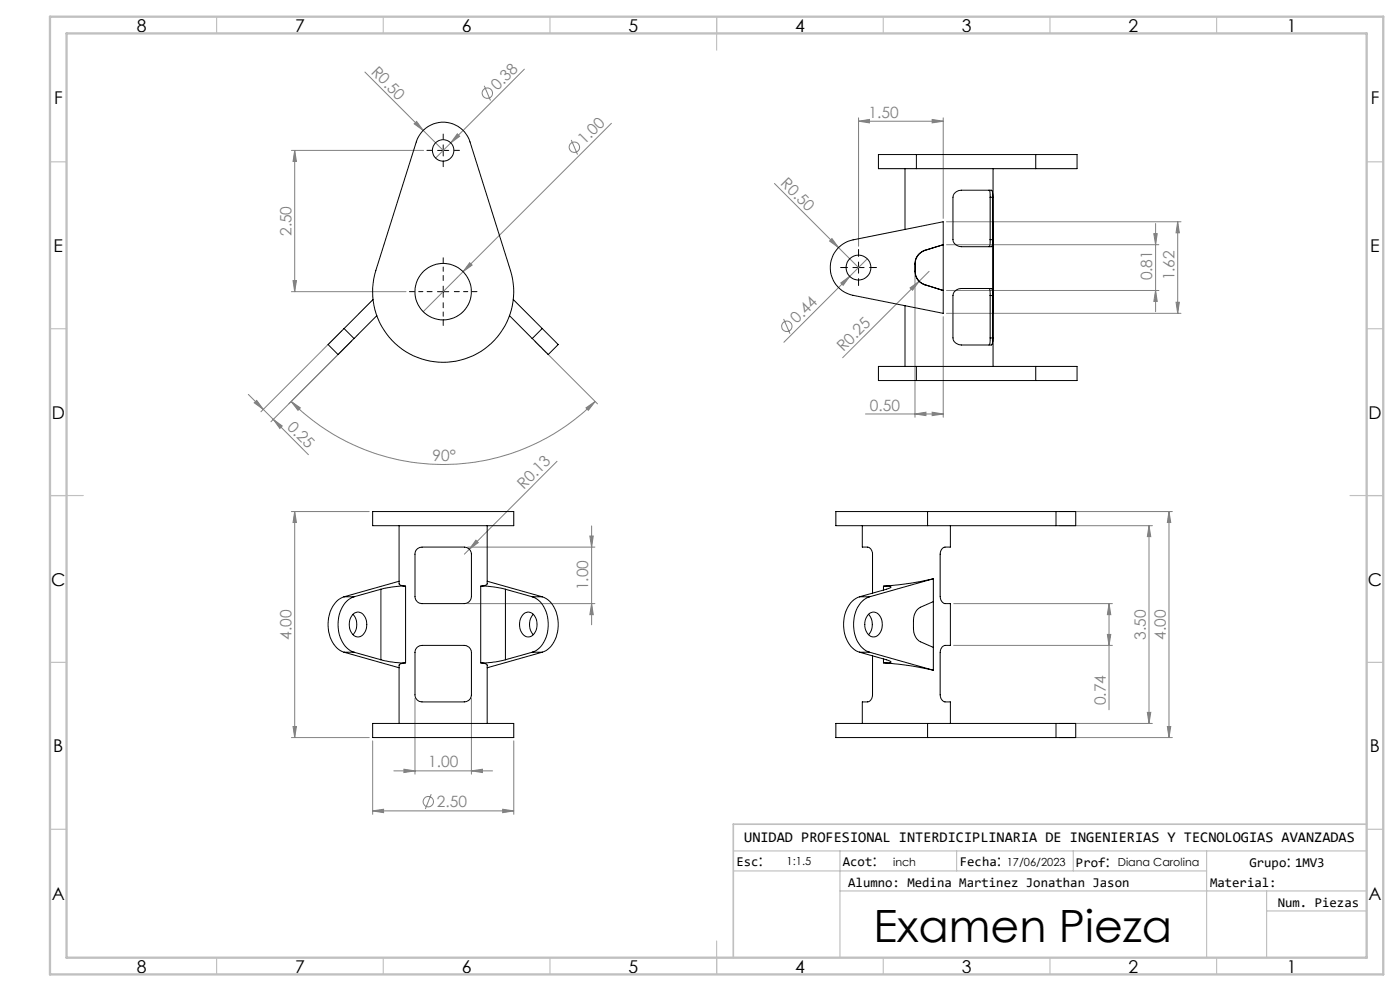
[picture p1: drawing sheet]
<svg xmlns="http://www.w3.org/2000/svg" width="420mm" height="297mm" viewBox="0 0 420 297" stroke-linecap="round" stroke-linejoin="round" font-family="sans-serif">
<g fill="none" stroke="#808080" stroke-width=".3">
<path d="M109.5 21.6l17.5 17.5M124.2 37.1l.8-.7 2 2.7zM127 39.1l6 6M145.3 25.7l1.8 4.4M157.3 20.7l-26.6 26.7M183.4 37l-56.4 56.4M257.6 36.3l3.2-.5v1zM257.6 35.3v38.5M257.6 36.3h25.4M279.6 35.8l3.4 .5-3.4 .5zM283 35.3v30.2M87.4 45.1h39.7"/>
<path d="M88.4 45.1v42.3M88.4 45.1l.5 3.3h-1zM137.2 40.1l.7 .7-2.7 2zM171.4 41.9l1.8 4.4M232.3 55l25.3 25.2M140.9 78.7l.7 .7-2.7 2zM249.6 71.5l2 2.7-2.7-2zM260.2 77.6l-25 25M284 73.3h63.7M284 66.5h70.3M346.1 70h1.1l-.5 3.3zM346.7 67v26.4"/>
<path d="M353.3 66.5l.5 3.3h-1zM353.3 66.5v27.4M87.4 87.4h34.4M87.9 84.1h1l-.5 3.3zM102.5 99.2l-24.2 24.2M235.1 95.6l1.9 4.4M252.2 84.8l2.7-2-2 2.7zM273 86.3l2.7-2-1.9 2.7zM274.5 82.3v42.8M278.7 81.3l-25.9 25.9M283 94.9v30.2M284 87.1h63.7"/>
<path d="M284 93.9h70.3M346.7 87.1l.5 3.2h-1.1zM352.8 90.6h1l-.5 3.3zM74.5 118.2l7.5 7.5M105.5 102.2l-24.2 24.2M160.4 102.2l18.8 18.8M76.3 120.7l.7-.7 2 2.7zM82 125.7l2.7 2-.7 .7zM82 125.7l10.5 10.6M87.3 120.3l2.8 1.9-.7 .8zM87.3 120.3a64.5 64.5 0 0 0 91.2 0M167.1 138.3l-27.8 27.8"/>
<path d="M175.8 122.2l2.7-1.9-2 2.7zM259.6 124.1h23.4M274.5 124.1l3.3-.6v1.1zM279.6 123.5l3.4 .6-3.4 .5zM87.4 153.3h23.4M88.4 153.3v67.7M88.4 153.3l.5 3.3h-1zM177.5 157.6v29.7M317.8 153.3h33.9M317.8 157.5h27.9M344.7 157.5l.5 3.3h-1zM344.7 157.5v59.3"/>
<path d="M350.7 153.3l.5 3.3h-1zM350.7 153.3v67.7M140.3 164h38.2M142.8 161.9l.7 .7-2.7 2zM177 160.7h1l-.5 3.3zM140.3 180.9h38.2M177.5 180.9l.5 3.3h-1zM286.1 193.4h47.6M286.1 180.9h47.6M332.2 190.1h1l-.5 3.3zM332.7 180.9v31.8M332.7 180.9l.5 3.3h-1z"/>
<path d="M87.9 217.7h1l-.5 3.3zM124.5 209.3v22.7M141.4 209.3v22.7M317.8 216.8h27.9M344.2 213.5h1l-.5 3.3zM350.2 217.7h1l-.5 3.3zM87.4 221h23.4M111.8 222v22M118.1 231h29.7M121.2 230.5l3.3 .5-3.3 .5zM129.4 238l-1.8 4.5M141.4 231l3.3-.5v1z"/>
<path d="M154.1 222v22M317.8 221h33.9M111.8 243l3.3-.5v1.1zM111.8 243h42.3M150.8 242.5l3.3 .5-3.3 .6z"/>
<circle cx="146.2" cy="27.9" r="1.57"/>
<circle cx="172.3" cy="44.1" r="1.56"/>
<circle cx="236" cy="97.8" r="1.56"/>
<circle cx="128.5" cy="240.3" r="1.56"/>
</g>
<path d="M129.6 87.4h-6.8M133 84.1v-6.8M133 90.7v6.8M136.3 87.4h6.8" fill="none" stroke="#000" stroke-width=".3" stroke-dasharray="15.2 1.3 1.3 1.3" stroke-dashoffset="13.7"/>
<path d="M129.6 45.1h-1.5M133 41.7v-1.5M133 48.4v1.6M136.3 45.1h1.5M257.6 76.8v-2M254.2 80.2h-2M257.6 83.5v2.1M260.9 80.2h2.1" fill="none" stroke="#000" stroke-width=".3" stroke-dasharray="15.2 1.3 1.3 1.3"/>
<path d="M131.3 45.1h3.3M133 43.4v3.3M257.6 78.5v3.4M131.3 87.4h3.3M133 85.8v3.3M255.9 80.2h3.3" fill="none" stroke="#000" stroke-width=".3"/>
<g fill="none" stroke="#c0c0c0" stroke-width=".35">
<path d="M65 5v5M115 5v5M165 5v5M215 5v10M265 5v5M315 5v5M365 5v5M15 48.5h5M410 48.5h5M15 98.5h5M410 98.5h5M15 148.5h10"/>
<path d="M405 148.5h10M15 198.5h5M410 198.5h5M15 248.5h5M220 255h190M252 255v32M287 255v6M322 255v6M362 255v32M410 248.5h5M220 261h142M252 267h158"/>
<path d="M380 273h30M380 267v20M65 287v5M115 287v5M165 287v5M215 282v10M265 287v5M315 287v5M365 287v5"/>
</g>
<path d="M410 247h-190v40" fill="none" stroke="#c0c0c0" stroke-width=".5"/>
<path d="M15 5h400v287h-400zM20 10h390v277h-390z" fill="none" stroke="#c0c0c0" stroke-width=".7"/>
<g fill="#808080">
<path d="M249.6 71.5l2 2.7-2.7-2z"/>
<path d="M124.2 37.1l.8-.7 2 2.7z"/>
<path d="M273 86.3l2.7-2-1.9 2.7z"/>
<path d="M140.9 78.7l.7 .7-2.7 2z"/>
<path d="M252.2 84.8l2.7-2-2 2.7z"/>
<path d="M137.2 40.1l.7 .7-2.7 2z"/>
<path d="M142.8 161.9l.7 .7-2.7 2z"/>
<path d="M82 125.7l2.7 2-.7 .7zM76.3 120.7l.7-.7 2 2.7z"/>
<path d="M279.6 35.8l3.4 .5-3.4 .5zM257.6 36.3l3.2-.5v1zM279.6 123.5l3.4 .6-3.4 .5zM274.5 124.1l3.3-.6v1.1z"/>
<path d="M111.8 243l3.3-.5v1.1zM150.8 242.5l3.3 .5-3.3 .6z"/>
<path d="M87.3 120.3l2.8 1.9-.7 .8zM175.8 122.2l2.7-1.9-2 2.7z"/>
<path d="M346.7 87.1l.5 3.2h-1.1zM346.1 70h1.1l-.5 3.3z"/>
<path d="M87.9 217.7h1l-.5 3.3zM88.4 153.3l.5 3.3h-1zM332.2 190.1h1l-.5 3.3zM332.7 180.9l.5 3.3h-1zM87.9 84.1h1l-.5 3.3zM88.4 45.1l.5 3.3h-1z"/>
<path d="M177 160.7h1l-.5 3.3zM177.5 180.9l.5 3.3h-1zM344.7 157.5l.5 3.3h-1zM344.2 213.5h1l-.5 3.3zM350.7 153.3l.5 3.3h-1zM350.2 217.7h1l-.5 3.3zM353.3 66.5l.5 3.3h-1zM352.8 90.6h1l-.5 3.3z"/>
<path d="M121.2 230.5l3.3 .5-3.3 .5zM141.4 231l3.3-.5v1z"/>
</g>
<g fill="none" stroke="#000" stroke-width=".3">
<path d="M127.1 38.9a8.5 8.5 0 0 1 13.9 3.6l12.1 38.6a21.2 21.2 0 0 1-20.2 27.5 21.2 21.2 0 0 1-20.2-27.5l12.2-38.6 .7-1.5zM271.5 50.5v18.3M274.9 46.3h-11.4v4.2h11.4M274.9 46.3v4.2M274.9 46.3h35.8M274.9 50.5h35.8M296.7 57l.3 .4v1.7M297 59.1v12.7M297 59.1h.9M297.9 59.1l-.2-1.5-.3-.6h-7a5.1 5.1 0 0 0-4.1 1l-.4 1.1v12.7a2.75 2.75 0 0 0 3.6 2.1h7.9l.3-.4 .2-1.7M297.9 59.1v12.7M297.9 50.5v59.3"/>
<path d="M310.7 46.3h12.4v4.2h-12.4M310.7 46.3v4.2M251.4 74.3l2.1-1.5 2.4-.9 27.1-5.4v27.4l-27.1-5.4a8.5 8.5 0 0 1-4.5-14.2zM274.5 79.1h.1M274.5 79.1v2.2M274.6 79.1v2.2M277.5 75a4.2 4.2 0 0 0-3 4.1M277.5 75h.1M277.5 75l5.5-1.7-5.5 1.7M277.5 75a4.2 4.2 0 0 0-2.9 4.1M297 71.8v1.6l-.3 .5M297 71.8h.9"/>
<path d="M103.2 98.5l-4.8 4.8 3 3 4.8-4.8M103.2 98.5l3 3M111.9 89.8l-8.7 8.7M113 94.6l-6.8 6.9M152.9 94.6l6.8 6.9M154 89.8l8.7 8.7M162.7 98.5l4.8 4.8-3 3-4.8-4.8M162.7 98.5l-3 3M271.5 91.6v18.2M274.5 81.3a4.1 4.1 0 0 0 3 4M274.5 81.3h.1M274.6 81.3a4.2 4.2 0 0 0 2.9 4"/>
<path d="M277.5 85.3h.1M277.5 85.3l5.5 1.8-5.5-1.8M296.7 86.5l.3 .4v1.7M297 88.6v12.7M297 88.6h.9M297.9 88.6l-.2-1.5-.3-.6h-7a5.1 5.1 0 0 0-4.1 1l-.4 1.1v12.7a2.75 2.75 0 0 0 3.6 2.1h7.9l.3-.5 .2-1.6M297.9 88.6v12.7M274.9 109.8h-11.4v4.2h11.4M274.9 109.8v4.2M274.9 109.8h35.8M274.9 114h35.8M297 101.3v1.6l-.3 .5"/>
<path d="M297 101.3h.9M310.7 109.8h12.4v4.2h-12.4M310.7 109.8v4.2M111.8 153.3h42.3v4.2h-42.3zM119.7 157.5v17.5l.7 .4 1.3 .3M146.2 157.5v17.5l-.7 .4-1.3 .3M258.7 157.5v6.5h.2a2.15 2.15 0 0 1 2.9 2.1v11.7M278.3 153.3h-27.5v4.2h27.5M278.3 153.3v4.2M278.3 157.5h38.5M278.3 153.3h38.5M285.1 157.5v6.5h-.2a2.17 2.17 0 0 0-2.9 2.1v12.7a2.26 2.26 0 0 0 3.1 2.1v12.5h-.2a2.17 2.17 0 0 0-2.9 2.1v12.7a2.26 2.26 0 0 0 3.1 2.2v6.4"/>
<path d="M316.8 153.3h5.9v4.2h-5.9M316.8 153.3v4.2M103.2 178.9a8.5 8.5 0 0 0-4.8 8.7 8.3 8.3 0 0 0 4.8 7.9M103.2 178.9h3M106.2 178.9a8.5 8.5 0 0 0-4.8 8.7 8.3 8.3 0 0 0 4.8 7.9M114.3 176.6v21.1M114.3 176.6l-8.1 2.3M119.7 174.2l-16.5 4.7M121.7 175.7l-3.8 .2-3.6 .7M121.7 175.7v22.9M124.8 164.8a2.68 2.68 0 0 1 2.8-.8h9.7a4 4 0 0 1 3.8 1l.3 1.1v12.7a2.38 2.38 0 0 1-3.1 2.1h-6.5a19.8 19.8 0 0 1-6.4-.4 2.01 2.01 0 0 1-.9-1.7v-12.9zM144.2 175.7l3.8 .2 3.6 .7"/>
<path d="M144.2 175.7v22.9M146.2 174.2l16.5 4.7M151.6 176.6v21.1M151.6 176.6l8.1 2.3M159.7 178.9a8.5 8.5 0 0 1 4.8 8.7 8.3 8.3 0 0 1-4.8 7.9M159.7 178.9h3M162.7 178.9a8.5 8.5 0 0 1 4.8 8.7 8.3 8.3 0 0 1-4.8 7.9M257.9 178.9a8.5 8.5 0 0 0-4.8 8.7 8.3 8.3 0 0 0 4.8 7.9M257.9 178.9h3M260.9 178.9a8.4 8.4 0 0 0-4.8 8.7 8.2 8.2 0 0 0 4.8 7.9M265 175.7h1.8l.5 .3-1.4 .6-8 2.3M265 175.7v1.1"/>
<path d="M280 173.5a90.4 90.4 0 0 1-15 2.2M280 173.5v27.4M280 173.5l-19.1 5.4M103.2 195.5h3M103.2 195.5l16.5 4.6M105.8 184.3a2.32 2.32 0 0 1 2.4-.7 2.32 2.32 0 0 1 1.6 2 4 4 0 0 1-2.2 5.3 3.4 3.4 0 0 1-2.8-4.3l.2-1zM105.9 184.1a4.7 4.7 0 0 1 0 6.1M106.2 195.5l8.1 2.2M114.3 197.7l4.2 .8 3.2 .1M121.7 198.6l-1.3 .3-.7 .5v17.4M125.3 193.9a5.2 5.2 0 0 1 3.3-.5h8.7a4 4 0 0 1 3.8 1l.3 1.1v12.7a2.38 2.38 0 0 1-3.1 2.2h-6.5a19.8 19.8 0 0 1-6.4-.4 2.01 2.01 0 0 1-.9-1.8v-12.7a1.95 1.95 0 0 1 .8-1.6zM144.2 198.6l1.3 .3 .7 .5v17.4"/>
<path d="M151.6 197.7l-4.2 .8-3.2 .1M156.8 184.3a2.32 2.32 0 0 1 2.5-.7 2.32 2.32 0 0 1 1.6 2 4 4 0 0 1-2.2 5.3 3.4 3.4 0 0 1-2.8-4.3l.2-1zM159.7 195.5h3M159.7 195.5l-8.1 2.2M160 184.1a4.7 4.7 0 0 0 0 6.1M162.7 195.5l-16.5 4.6M257.9 195.5l8 2.2 1.4 .7a2.29 2.29 0 0 1-2.3 .2M257.9 195.5h3M260.4 184.3a2.32 2.32 0 0 1 2.5-.7 2.32 2.32 0 0 1 1.5 2 4 4 0 0 1-2.1 5.3 3.6 3.6 0 0 1-2.8-4.8zM260.6 184.1a4.7 4.7 0 0 1 0 6.1M260.9 195.5l19.1 5.4M261.8 196.6v11.6a2.26 2.26 0 0 1-3.1 2.2v6.4"/>
<path d="M265 198.6a90.4 90.4 0 0 1 15 2.3M265 197.5v1.1M280 180.3l-3.9 1.7a4.3 4.3 0 0 0-2.1 4.1v2.2a4.5 4.5 0 0 0 2.1 4l3.9 1.7M111.8 216.8h42.3v4.2h-42.3zM278.3 216.8h-27.5v4.2h27.5M278.3 216.8v4.2M278.3 216.8h38.5M316.8 216.8h5.9v4.2h-5.9M316.8 216.8v4.2M278.3 221h38.5"/>
<circle cx="133" cy="45.1" r="3.2"/>
<circle cx="132.9" cy="87.4" r="8.5"/>
<circle cx="257.5" cy="80.2" r="3.7"/>
</g>
<text font-size="13.3" x="262" y="282.3">Examen Pieza</text>
<g font-size="5.3">
<text x="41" y="9.5">8</text>
<text x="88.5" y="9.5">7</text>
<text x="138.5" y="9.5">6</text>
<text x="188.5" y="9.5">5</text>
<text x="238.5" y="9.5">4</text>
<text x="288.5" y="9.5">3</text>
<text x="338.5" y="9.5">2</text>
<text x="386" y="9.5">1</text>
<text x="16.2" y="31.3">F</text>
<text x="411.2" y="31.3">F</text>
<text x="16.1" y="75.5">E</text>
<text x="411.1" y="75.5">E</text>
<text x="15.5" y="125.5">D</text>
<text x="410.5" y="125.5">D</text>
<text x="15.4" y="175.5">C</text>
<text x="410.4" y="175.5">C</text>
<text x="16" y="225.5">B</text>
<text x="411" y="225.5">B</text>
<text x="15.5" y="269.8">A</text>
<text x="410.5" y="269.8">A</text>
<text x="41" y="291.5">8</text>
<text x="88.5" y="291.5">7</text>
<text x="138.5" y="291.5">6</text>
<text x="188.5" y="291.5">5</text>
<text x="238.5" y="291.5">4</text>
<text x="288.5" y="291.5">3</text>
<text x="338.5" y="291.5">2</text>
<text x="386" y="291.5">1</text>
</g>
<g font-size="4.7" fill="#808080">
<text x="111.1" y="21.8" transform="rotate(45 111.1 21.8)">R0.50</text>
<text x="149.2" y="27.3" transform="rotate(-45 149.2 27.3)">0.38</text>
<text x="260.5" y="35.3">1.50</text>
<text x="175.4" y="43.5" transform="rotate(-45 175.4 43.5)">1.00</text>
<text x="234" y="55.2" transform="rotate(45 234 55.2)">R0.50</text>
<text x="87.4" y="70.8" transform="rotate(-90 87.4 70.8)">2.50</text>
<text x="345.7" y="84.1" transform="rotate(-90 345.7 84.1)">0.81</text>
<text x="352.3" y="84.1" transform="rotate(-90 352.3 84.1)">1.62</text>
<text x="239.1" y="97.2" transform="rotate(-45 239.1 97.2)">0.44</text>
<text x="253" y="105.6" transform="rotate(-45 253 105.6)">R0.25</text>
<text x="260.9" y="123">0.50</text>
<text x="86" y="128.2" transform="rotate(45 86 128.2)">0.25</text>
<text x="129.8" y="138.2">90°</text>
<text x="157.1" y="146.9" transform="rotate(-45 157.1 146.9)">R0.13</text>
<text x="176.5" y="176.9" transform="rotate(-90 176.5 176.9)">1.00</text>
<text x="87.4" y="191.7" transform="rotate(-90 87.4 191.7)">4.00</text>
<text x="343.7" y="191.7" transform="rotate(-90 343.7 191.7)">3.50</text>
<text x="349.7" y="191.7" transform="rotate(-90 349.7 191.7)">4.00</text>
<text x="331.7" y="211.4" transform="rotate(-90 331.7 211.4)">0.74</text>
<text x="128.4" y="230">1.00</text>
<text x="131.1" y="241.9">2.50</text>
</g>
<g font-size="4.7">
<text x="227.6" y="259.5">:</text>
<text x="261.7" y="259.5">:</text>
<text x="299" y="259.5">:</text>
<text x="331.7" y="259.9">:</text>
<text x="385.9" y="259.9">:</text>
</g>
<text font-size="4.4" x="223.3" y="252.5">UNIDAD PROFESIONAL INTERDICIPLINARIA DE INGENIERIAS Y TECNOLOGIAS AVANZADAS</text>
<g font-size="4">
<text x="220.9" y="259.4">Esc</text>
<text x="252.9" y="259.4">Acot</text>
<text x="287.9" y="259.4">Fecha</text>
<text x="322.8" y="259.9">Prof</text>
<text x="374.8" y="259.9">Grupo 1MV3</text>
<text x="254.5" y="265.7">Alumno: Medina Martinez Jonathan Jason</text>
<text x="363" y="265.7">Material:</text>
<text x="383.3" y="271.7">Num. Piezas</text>
</g>
<g font-size="3.3">
<text x="236" y="259.3">1:1.5</text>
<text x="267.9" y="259.5">inch</text>
<text x="302" y="259.5">17/06/2023</text>
<text x="335.3" y="259.5">Diana Carolina</text>
</g>
</svg>
